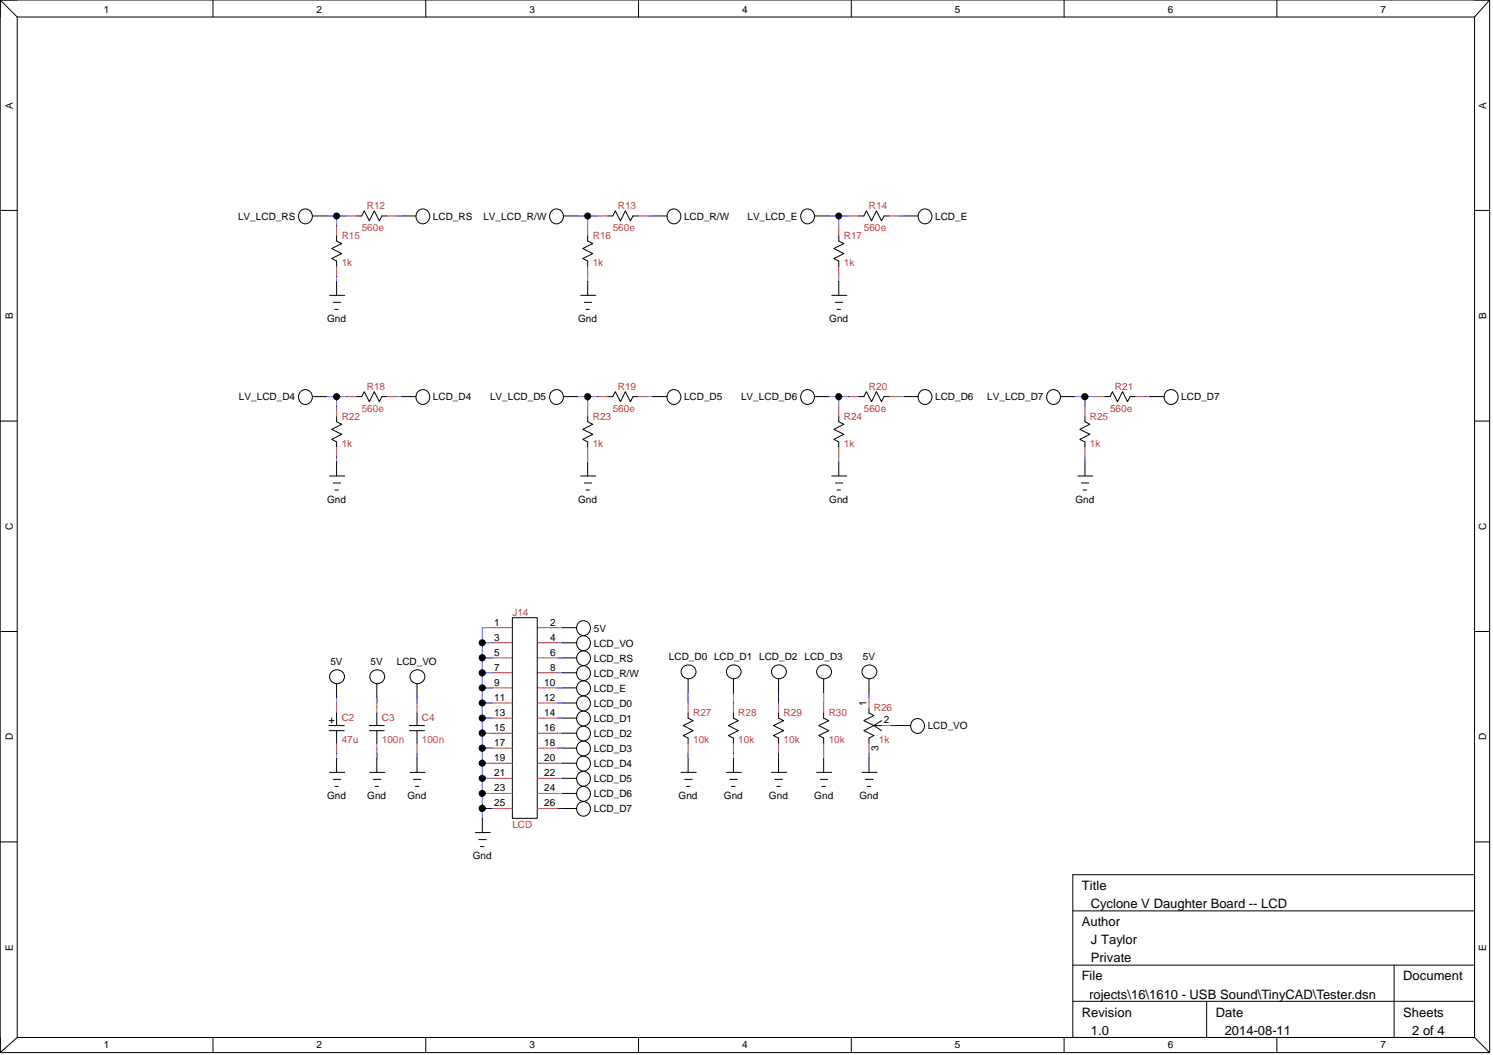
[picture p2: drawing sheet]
<svg xmlns="http://www.w3.org/2000/svg" width="297mm" height="210mm" viewBox="0 0 297 210" stroke-linecap="round" stroke-linejoin="round" font-family="sans-serif">
<g fill="none" stroke="#000" stroke-width=".2">
<path d="M0 0h296.4M0 0v209.4M0 0l3.4 3.4M3.4 3.4h290M3.4 3.4v203M42.4 0v3.4M84.7 0v3.4M127 0v3.4M169.4 0v3.4M211.7 0v3.4M254 0v3.4M293.4 3.4v203"/>
<path d="M296.4 0v209.4M296.4 0l-3 3.4M0 41.9h3.4M59.9 41.8a1.43 1.43 0 0 1 2.2 1.2 1.43 1.43 0 0 1-2.2 1.2 1.58 1.58 0 0 1 0-2.4zM62.2 43h2.8M65.6 58.8h3M67 46.9v1.1l1 .5-2 .9 2 1.1-2 .9 1 .5v1.1M67 56v2.8M71 43h1l.5-1 1 1.9 1-1.9 1 1.9 .5-.9h1M80 43h2.8M83.3 41.8a1.43 1.43 0 0 1 2.2 1.2 1.43 1.43 0 0 1-2.2 1.2 1.58 1.58 0 0 1 0-2.4zM109.9 41.8a1.43 1.43 0 0 1 2.2 1.2 1.43 1.43 0 0 1-2.2 1.2 1.58 1.58 0 0 1 0-2.4z"/>
<path d="M112.1 43h2.8M115.5 58.8h3M116.9 46.9v1.1l1 .5-2 .9 2 1.1-2 .9 1 .5v1.1M116.9 56v2.8M120.9 43h1l.5-1 1 1.9 1-1.9 1 1.9 .5-.9h1M129.9 43h2.8M133.3 41.8a1.43 1.43 0 0 1 2.2 1.2 1.43 1.43 0 0 1-2.2 1.2 1.58 1.58 0 0 1 0-2.4zM159.8 41.8a1.43 1.43 0 0 1 2.2 1.2 1.43 1.43 0 0 1-2.2 1.2 1.58 1.58 0 0 1 0-2.4zM162.1 43h2.8M165.5 58.8h3M166.9 46.9v1.1l1 .5-2 .9 2 1.1-2 .9 1 .5v1.1M166.9 56v2.8"/>
<path d="M170.9 43h1l.5-1 1 1.9 1-1.9 1 1.9 .5-.9h1M179.9 43h2.8M183.2 41.8a1.43 1.43 0 0 1 2.2 1.2 1.43 1.43 0 0 1-2.2 1.2 1.58 1.58 0 0 1 0-2.4zM293.4 41.9h3M59.9 77.8a1.43 1.43 0 0 1 2.2 1.2 1.43 1.43 0 0 1-2.2 1.2 1.58 1.58 0 0 1 0-2.4zM62.2 78.9h2.8M66.3 60.2h1.5M66.6 61.6h.7M71 78.9h1l.5-1 1 2 1-2 1 2 .5-1h1M80 78.9h2.8M83.3 77.8a1.43 1.43 0 0 1 2.2 1.2 1.43 1.43 0 0 1-2.2 1.2 1.58 1.58 0 0 1 0-2.4zM109.9 77.8a1.43 1.43 0 0 1 2.2 1.2 1.43 1.43 0 0 1-2.2 1.2 1.58 1.58 0 0 1 0-2.4z"/>
<path d="M112.1 78.9h2.8M116.2 60.2h1.5M116.6 61.6h.7M120.9 78.9h1l.5-1 1 2 1-2 1 2 .5-1h1M129.9 78.9h2.8M133.3 77.8a1.43 1.43 0 0 1 2.2 1.2 1.43 1.43 0 0 1-2.2 1.2 1.58 1.58 0 0 1 0-2.4zM159.8 77.8a1.43 1.43 0 0 1 2.2 1.2 1.43 1.43 0 0 1-2.2 1.2 1.58 1.58 0 0 1 0-2.4zM162.1 78.9h2.8M166.2 60.2h1.5M166.5 61.6h.7M170.9 78.9h1l.5-1 1 2 1-2 1 2 .5-1h1M179.9 78.9h2.8"/>
<path d="M183.2 77.8a1.43 1.43 0 0 1 2.2 1.2 1.43 1.43 0 0 1-2.2 1.2 1.58 1.58 0 0 1 0-2.4zM208.8 77.8a1.43 1.43 0 0 1 2.2 1.2 1.43 1.43 0 0 1-2.2 1.2 1.58 1.58 0 0 1 0-2.4zM211 78.9h2.8M219.8 78.9h1l.5-1 1 2 1-2 1 2 .5-1h1M228.8 78.9h2.8M0 83.8h3.4M65.6 94.7h3M66.3 96.1h1.5M66.6 97.5h.7M67 82.9v1l1 .5-2 1 2 1-2 1 1 .5v1M67 91.9v2.8M115.5 94.7h3"/>
<path d="M116.2 96.1h1.5M116.6 97.5h.7M116.9 82.9v1l1 .5-2 1 2 1-2 1 1 .5v1M116.9 91.9v2.8M165.5 94.7h3M166.2 96.1h1.5M166.5 97.5h.7M166.9 82.9v1l1 .5-2 1 2 1-2 1 1 .5v1M166.9 91.9v2.8M214.5 94.7h2.9M215.1 96.1h1.5M215.5 97.5h.7"/>
<path d="M215.9 82.9v1l.9 .5-2 1 2 1-2 1 1.1 .5v1M215.9 91.9v2.8M293.4 83.8h3M0 125.6h3.4M65.8 133.8a1.43 1.43 0 0 1 2.2-.2 1.43 1.43 0 0 1-.1 2.1 1.44 1.44 0 0 1-1.8 0 1.44 1.44 0 0 1-.3-1.9zM67 136.1v2.8M73.8 133.8a1.43 1.43 0 0 1 2.2-.2 1.43 1.43 0 0 1-.1 2.1 1.44 1.44 0 0 1-1.8 0 1.44 1.44 0 0 1-.3-1.9zM75 136.1v2.8M81.9 133.8a1.43 1.43 0 0 1 2.1-.2 1.43 1.43 0 0 1-.1 2.1 1.44 1.44 0 0 1-1.8 0 1.44 1.44 0 0 1-.2-1.9zM83 136.1v2.8M101.9 122.9h5v39.9h-5zM111.9 139.9h2.8"/>
<path d="M111.9 136.9h2.8M111.9 130.9h2.8M111.9 133.9h2.8M111.9 124.9h2.8M111.9 127.9h2.8M115.3 138.8a1.43 1.43 0 0 1 2.2 1.1 1.43 1.43 0 0 1-2.2 1.2 1.58 1.58 0 0 1 0-2.3zM115.3 135.7a1.43 1.43 0 0 1 2.2 1.2 1.43 1.43 0 0 1-2.2 1.2 1.58 1.58 0 0 1 0-2.4zM115.3 132.7a1.43 1.43 0 0 1 2.2 1.2 1.43 1.43 0 0 1-2.2 1.2 1.58 1.58 0 0 1 0-2.4zM115.3 123.8a1.43 1.43 0 0 1 2.2 1.2 1.43 1.43 0 0 1-2.2 1.2 1.58 1.58 0 0 1 0-2.4zM115.3 126.8a1.43 1.43 0 0 1 2.2 1.2 1.43 1.43 0 0 1-2.2 1.2 1.58 1.58 0 0 1 0-2.4zM135.8 132.8a1.43 1.43 0 0 1 2.1-.2 1.43 1.43 0 0 1 0 2.2 1.44 1.44 0 0 1-1.9-.1 1.44 1.44 0 0 1-.2-1.9zM136.9 135.1v2.8"/>
<path d="M145.9 135.1v2.8M153.8 132.8a1.43 1.43 0 0 1 2.1-.2 1.43 1.43 0 0 1-.1 2.2 1.44 1.44 0 0 1-1.8-.1 1.44 1.44 0 0 1-.2-1.9zM154.9 135.1v2.8M162.7 132.8a1.43 1.43 0 0 1 2.2-.2 1.43 1.43 0 0 1-.1 2.2 1.44 1.44 0 0 1-1.8-.1 1.44 1.44 0 0 1-.3-1.9zM163.9 135.1v2.8M171.8 132.8a1.43 1.43 0 0 1 2.1-.2 1.43 1.43 0 0 1-.1 2.2 1.44 1.44 0 0 1-1.8-.1 1.44 1.44 0 0 1-.2-1.9zM172.9 135.1v2.8M293.4 125.6h3M65.5 144.4h3M65.5 145.4h3M65.5 143.4h1M65.6 153.7h3"/>
<path d="M66 142.9v.9M66.3 155.1h1.5M66.6 156.5h.7M67 141.9v2.5M67 145.4v2.5M67 150.9v2.8M73.5 144.4h3M73.5 145.4h3M73.6 153.7h3M74.2 155.1h1.6M74.6 156.5h.7M75 141.9v2.5"/>
<path d="M75 145.4v2.5M75 150.9v2.8M81.4 144.4h3.1M81.4 145.4h3.1M81.6 153.7h3M82.3 155.1h1.5M82.6 156.5h.7M83 141.9v2.5M83 145.4v2.5M83 150.9v2.8M111.9 154.9h2.8M111.9 151.8h2.8"/>
<path d="M111.9 157.9h2.8M111.9 142.9h2.8M111.9 145.9h2.8M111.9 148.8h2.8M115.3 153.7a1.43 1.43 0 0 1 2.2 1.2 1.43 1.43 0 0 1-2.2 1.2 1.58 1.58 0 0 1 0-2.4zM115.3 150.7a1.43 1.43 0 0 1 2.2 1.2 1.43 1.43 0 0 1-2.2 1.2 1.58 1.58 0 0 1 0-2.4zM115.3 156.7a1.43 1.43 0 0 1 2.2 1.2 1.43 1.43 0 0 1-2.2 1.2 1.58 1.58 0 0 1 0-2.4zM115.3 141.8a1.43 1.43 0 0 1 2.2 1.2 1.43 1.43 0 0 1-2.2 1.2 1.58 1.58 0 0 1 0-2.4zM115.3 147.7a1.43 1.43 0 0 1 2.2 1.2 1.43 1.43 0 0 1-2.2 1.2 1.58 1.58 0 0 1 0-2.4zM135.5 153.7h3M136.2 155.1h1.5M136.6 156.5h.6"/>
<path d="M136.9 141.9v1l1 .5-2 1 2 1-2 .9 1 .6v1M136.9 150.9v2.8M144.5 153.7h3M145.2 155.1h1.5M145.5 156.5h.8M145.9 141.9v1l1 .5-2 1 2 1-2 .9 1 .6v1M145.9 150.9v2.8M153.5 153.7h3M154.2 155.1h1.5M154.6 156.5h.6M154.9 141.9v1l1 .5-2 1 2 1-2 .9 1 .6v1M154.9 150.9v2.8"/>
<path d="M162.5 153.7h3M163.2 155.1h1.5M163.5 156.5h.7M163.9 141.9v1l1 .5-2 1 2 1-2 .9 1 .6v1M163.9 150.9v2.8M171.5 153.7h3M172.2 155.1h1.5M172.5 156.5h.7M172.9 140.9v1l1 .5-2 1 2 1-2 1 2 .9-1 .6v1M172.9 150.9v2.8M173.9 144.4h1.5M175.4 143.4l-1.5 1 1.5 1"/>
<path d="M178.4 144.4h2.8M181.7 143.2a1.43 1.43 0 0 1 2.2 1.2 1.43 1.43 0 0 1-2.2 1.2 1.58 1.58 0 0 1 0-2.4zM0 167.5h3.4M94.6 165.7h2.9M95.2 167h1.5M95.6 168.4h.7M96 162.9v2.8M111.9 160.9h2.8M293.4 174h-80v32.4M293.4 167.5h3M213.4 181.2h80M213.4 192h80"/>
<path d="M213.4 199.2h80M240.1 199.2v7.2M277.4 192v14.4M0 209.4h296.4M3.4 206.4h290M3.4 206.4l-3.4 3M42.4 206.4v3M84.7 206.4v3M127 206.4v3M169.4 206.4v3M211.7 206.4v3M254 206.4v3"/>
<path d="M293.4 206.4l3 3"/>
<circle cx="67" cy="43" r=".59"/>
<circle cx="116.9" cy="43" r=".59"/>
<circle cx="166.9" cy="43" r=".59"/>
<circle cx="67" cy="78.9" r=".6"/>
<circle cx="116.9" cy="78.9" r=".6"/>
<circle cx="166.9" cy="78.9" r=".6"/>
<circle cx="215.8" cy="78.9" r=".62"/>
<circle cx="232.9" cy="79" r="1.45"/>
<circle cx="95.9" cy="133.9" r=".62"/>
<circle cx="95.9" cy="130.9" r=".62"/>
<circle cx="96" cy="136.9" r=".61"/>
<circle cx="96" cy="127.9" r=".61"/>
<circle cx="96" cy="139.9" r=".61"/>
<circle cx="116" cy="130.9" r="1.42"/>
<circle cx="146" cy="133.7" r="1.42"/>
<circle cx="95.9" cy="145.9" r=".62"/>
<circle cx="95.9" cy="148.9" r=".62"/>
<circle cx="96" cy="157.9" r=".61"/>
<circle cx="96" cy="142.9" r=".61"/>
<circle cx="96" cy="154.9" r=".61"/>
<circle cx="96" cy="151.8" r=".61"/>
<circle cx="116" cy="145.9" r="1.42"/>
<circle cx="95.9" cy="160.8" r=".62"/>
<circle cx="116" cy="160.9" r="1.42"/>
</g>
<g fill="none" stroke="#c04040" stroke-width=".2">
<path d="M67 45v1.9M67 53v1.9M69 43h2M77 43h1.9M116.9 45v1.9M116.9 53v1.9M118.9 43h2M126.9 43h2M166.9 45v1.9M166.9 53v1.9M168.9 43h2M176.9 43h2"/>
<path d="M69 78.9h2M77 78.9h1.9M118.9 78.9h2M126.9 78.9h2M168.9 78.9h2M176.9 78.9h2M217.8 78.9h2M225.8 78.9h2M67 80.9v2M67 88.9v2M116.9 80.9v2M116.9 88.9v2"/>
<path d="M166.9 80.9v2M166.9 88.9v2M215.9 80.9v2M215.9 88.9v2M67 139.9v2M75 139.9v2M83 139.9v2M98 124.9h3.9M98 127.9h3.9M98 130.9h3.9M98 133.9h3.9M98 136.9h3.9"/>
<path d="M98 139.9h3.9M106.9 124.9h4.1M106.9 127.9h4.1M106.9 130.9h4.1M106.9 133.9h4.1M106.9 136.9h4.1M106.9 139.9h4.1M136.9 139.9v2M145.9 139.9v2M154.9 139.9v2M163.9 139.9v2M172.9 138.9v2"/>
<path d="M67 147.9v2M75 147.9v2M83 147.9v2M98 142.9h3.9M98 145.9h3.9M98 148.8h3.9M98 151.8h3.9M98 154.9h3.9M98 157.9h3.9M106.9 142.9h4.1M106.9 145.9h4.1M106.9 148.8h4.1"/>
<path d="M106.9 151.8h4.1M106.9 154.9h4.1M106.9 157.9h4.1M136.9 147.9v2M145.9 147.9v2M154.9 147.9v2M163.9 147.9v2M172.9 147.9v2M175.4 144.4h2M98 160.9h3.9M106.9 160.9h4.1"/>
</g>
<g fill="none" stroke="#00f" stroke-width=".2">
<path d="M65 43h4M67 43v2M67 54.9v1.1M78.9 43h1.1M114.9 43h4M116.9 43v2M116.9 54.9v1.1M128.9 43h1M164.9 43h4M166.9 43v2M166.9 54.9v1.1M178.9 43h1"/>
<path d="M65 78.9h4M67 78.9v2M78.9 78.9h1.1M114.9 78.9h4M116.9 78.9v2M128.9 78.9h1M164.9 78.9h4M166.9 78.9v2M178.9 78.9h1M213.8 78.9h4M215.9 78.9v2M227.8 78.9h1"/>
<path d="M67 90.9v1M116.9 90.9v1M166.9 90.9v1M215.9 90.9v1M67 138.9v1M75 138.9v1M83 138.9v1M96 139.9h2M96 136.9h2M96 133.9h2M96 130.9h2M96 127.9h2"/>
<path d="M98 124.9h-2v38M111 139.9h.9M111 136.9h.9M111 133.9h.9M111 130.9h.9M111 127.9h.9M111 124.9h.9M136.9 137.9v2M145.9 137.9v2M154.9 137.9v2M163.9 137.9v2M172.9 137.9v1"/>
<path d="M67 149.9v1M75 149.9v1M83 149.9v1M96 157.9h2M96 154.9h2M96 151.8h2M96 148.8h2M96 145.9h2M96 142.9h2M111 157.9h.9M111 154.9h.9M111 151.8h.9"/>
<path d="M111 148.8h.9M111 145.9h.9M111 142.9h.9M136.9 149.9v1M145.9 149.9v1M154.9 149.9v1M163.9 149.9v1M172.9 149.9v1M177.4 144.4h1M96 160.9h2M111 160.9h.9"/>
</g>
<g fill="#000">
<circle cx="67" cy="43" r=".59"/>
<circle cx="116.9" cy="43" r=".59"/>
<circle cx="166.9" cy="43" r=".59"/>
<circle cx="67" cy="78.9" r=".6"/>
<circle cx="116.9" cy="78.9" r=".6"/>
<circle cx="166.9" cy="78.9" r=".6"/>
<circle cx="215.8" cy="78.9" r=".62"/>
<circle cx="95.9" cy="133.9" r=".62"/>
<circle cx="95.9" cy="130.9" r=".62"/>
<circle cx="96" cy="136.9" r=".61"/>
<circle cx="96" cy="127.9" r=".61"/>
<circle cx="96" cy="139.9" r=".61"/>
<circle cx="95.9" cy="145.9" r=".62"/>
<circle cx="95.9" cy="148.9" r=".62"/>
<circle cx="96" cy="157.9" r=".61"/>
<circle cx="96" cy="142.9" r=".61"/>
<circle cx="96" cy="154.9" r=".61"/>
<circle cx="96" cy="151.8" r=".61"/>
<circle cx="95.9" cy="160.8" r=".62"/>
</g>
<g font-size="2.6">
<text x="215.2" y="177.1">Title</text>
<text x="215.2" y="184.3">Author</text>
<text x="217" y="180.7">Cyclone V Daughter Board -- LCD</text>
<text x="217" y="187.9">J Taylor</text>
<text x="217" y="191.5">Private</text>
<text x="215.2" y="195.1">File</text>
<text x="279.2" y="195.1">Document</text>
<text x="206.3" y="198.7">C:\JPT\Projects\16\1610 - USB Sound\TinyCAD\Tester.dsn</text>
<text x="215.2" y="202.3">Revision</text>
<text x="241.9" y="202.3">Date</text>
<text x="279.2" y="202.3">Sheets</text>
<text x="217" y="205.9">1.0</text>
<text x="243.7" y="205.9">2014-08-11</text>
<text x="281" y="205.9">2 of 4</text>
</g>
<g font-size="2">
<text x="20.7" y="2.6">1</text>
<text x="63" y="2.6">2</text>
<text x="105.3" y="2.6">3</text>
<text x="147.7" y="2.6">4</text>
<text x="190" y="2.6">5</text>
<text x="232.3" y="2.6">6</text>
<text x="274.7" y="2.6">7</text>
<text x="2.6" y="21.6" transform="rotate(-90 2.6 21.6)">A</text>
<text x="295.7" y="21.6" transform="rotate(-90 295.7 21.6)">A</text>
<text x="47.4" y="43.7">LV_LCD_RS</text>
<text x="86.1" y="43.7">LCD_RS</text>
<text x="96.2" y="43.7">LV_LCD_R/W</text>
<text x="136.1" y="43.7">LCD_R/W</text>
<text x="148.7" y="43.7">LV_LCD_E</text>
<text x="186.1" y="43.7">LCD_E</text>
<text x="2.6" y="63.5" transform="rotate(-90 2.6 63.5)">B</text>
<text x="65.1" y="64.1">Gnd</text>
<text x="115" y="64.1">Gnd</text>
<text x="165" y="64.1">Gnd</text>
<text x="295.7" y="63.5" transform="rotate(-90 295.7 63.5)">B</text>
<text x="47.5" y="79.7">LV_LCD_D4</text>
<text x="86.1" y="79.7">LCD_D4</text>
<text x="97.5" y="79.7">LV_LCD_D5</text>
<text x="136.1" y="79.7">LCD_D5</text>
<text x="147.4" y="79.7">LV_LCD_D6</text>
<text x="186.1" y="79.7">LCD_D6</text>
<text x="196.4" y="79.7">LV_LCD_D7</text>
<text x="235" y="79.7">LCD_D7</text>
<text x="65.1" y="100">Gnd</text>
<text x="115" y="100">Gnd</text>
<text x="165" y="100">Gnd</text>
<text x="213.9" y="100">Gnd</text>
<text x="2.6" y="105.4" transform="rotate(-90 2.6 105.4)">C</text>
<text x="295.7" y="105.4" transform="rotate(-90 295.7 105.4)">C</text>
<text x="98.3" y="124.5">1</text>
<text x="109.4" y="124.5">2</text>
<text x="118.1" y="125.6">5V</text>
<text x="98.3" y="127.5">3</text>
<text x="98.3" y="130.5">5</text>
<text x="109.4" y="130.5">6</text>
<text x="109.4" y="127.5">4</text>
<text x="118.1" y="131.6">LCD_RS</text>
<text x="118.1" y="128.7">LCD_VO</text>
<text x="133.1" y="131.2">LCD_D0 LCD_D1 LCD_D2 LCD_D3</text>
<text x="171.7" y="131.2">5V</text>
<text x="65.7" y="132.2">5V</text>
<text x="73.7" y="132.2">5V</text>
<text x="78.9" y="132.2">LCD_VO</text>
<text x="98.3" y="133.4">7</text>
<text x="98.3" y="136.4">9</text>
<text x="108.3" y="136.4">10</text>
<text x="109.4" y="133.4">8</text>
<text x="118.1" y="137.6">LCD_E</text>
<text x="118.1" y="134.6">LCD_R/W</text>
<text x="98.3" y="139.4">11</text>
<text x="98.3" y="142.5">13</text>
<text x="108.3" y="139.4">12</text>
<text x="108.3" y="142.5">14</text>
<text x="118.1" y="140.6">LCD_D0</text>
<text x="118.1" y="143.6">LCD_D1</text>
<text x="172.4" y="140.4" transform="rotate(-90 172.4 140.4)">1</text>
<text x="175.8" y="143.9">2</text>
<text x="2.6" y="147.3" transform="rotate(-90 2.6 147.3)">D</text>
<text x="98.3" y="145.5">15</text>
<text x="98.3" y="148.4">17</text>
<text x="108.3" y="145.5">16</text>
<text x="108.3" y="148.4">18</text>
<text x="118.1" y="146.6">LCD_D2</text>
<text x="118.1" y="149.6">LCD_D3</text>
<text x="174.7" y="149.4" transform="rotate(-90 174.7 149.4)">3</text>
<text x="184.6" y="145.1">LCD_VO</text>
<text x="295.7" y="147.3" transform="rotate(-90 295.7 147.3)">D</text>
<text x="98.3" y="151.4">19</text>
<text x="98.3" y="154.4">21</text>
<text x="108.3" y="151.4">20</text>
<text x="108.3" y="154.4">22</text>
<text x="118.1" y="155.6">LCD_D5</text>
<text x="118.1" y="152.6">LCD_D4</text>
<text x="65.1" y="159">Gnd</text>
<text x="73.1" y="159">Gnd</text>
<text x="81.1" y="159">Gnd</text>
<text x="98.3" y="157.4">23</text>
<text x="98.3" y="160.4">25</text>
<text x="108.3" y="157.4">24</text>
<text x="108.3" y="160.4">26</text>
<text x="118.1" y="161.6">LCD_D7</text>
<text x="118.1" y="158.6">LCD_D6</text>
<text x="135" y="159">Gnd</text>
<text x="144" y="159">Gnd</text>
<text x="153" y="159">Gnd</text>
<text x="162" y="159">Gnd</text>
<text x="171" y="159">Gnd</text>
<text x="94.1" y="171">Gnd</text>
<text x="2.6" y="189.1" transform="rotate(-90 2.6 189.1)">E</text>
<text x="295.7" y="189.1" transform="rotate(-90 295.7 189.1)">E</text>
<text x="20.7" y="208.6">1</text>
<text x="63" y="208.6">2</text>
<text x="105.3" y="208.6">3</text>
<text x="147.7" y="208.6">4</text>
<text x="190" y="208.6">5</text>
<text x="232.3" y="208.6">6</text>
<text x="274.7" y="208.6">7</text>
</g>
<g font-size="2" fill="#c04040">
<text x="73" y="41.5">R12</text>
<text x="122.9" y="41.5">R13</text>
<text x="172.9" y="41.5">R14</text>
<text x="68" y="47.5">R15</text>
<text x="72" y="45.9">560e</text>
<text x="117.9" y="47.5">R16</text>
<text x="121.9" y="45.9">560e</text>
<text x="167.9" y="47.5">R17</text>
<text x="171.9" y="45.9">560e</text>
<text x="68" y="52.9">1k</text>
<text x="117.9" y="52.9">1k</text>
<text x="167.9" y="52.9">1k</text>
<text x="73" y="77.5">R18</text>
<text x="122.9" y="77.5">R19</text>
<text x="172.9" y="77.5">R20</text>
<text x="221.8" y="77.5">R21</text>
<text x="68" y="83.5">R22</text>
<text x="72" y="81.9">560e</text>
<text x="117.9" y="83.5">R23</text>
<text x="121.9" y="81.9">560e</text>
<text x="167.9" y="83.5">R24</text>
<text x="171.9" y="81.9">560e</text>
<text x="216.8" y="83.5">R25</text>
<text x="220.8" y="81.9">560e</text>
<text x="68" y="88.9">1k</text>
<text x="117.9" y="88.9">1k</text>
<text x="167.9" y="88.9">1k</text>
<text x="216.8" y="88.9">1k</text>
<text x="101.9" y="122.5">J14</text>
<text x="68" y="143.4">C2</text>
<text x="76" y="143.4">C3</text>
<text x="83.9" y="143.4">C4</text>
<text x="137.9" y="142.5">R27</text>
<text x="146.9" y="142.5">R28</text>
<text x="155.9" y="142.5">R29</text>
<text x="164.9" y="142.5">R30</text>
<text x="173.9" y="141.4">R26</text>
<text x="68" y="147.8">47u</text>
<text x="76" y="147.8">100n</text>
<text x="83.9" y="147.8">100n</text>
<text x="137.9" y="147.8">10k</text>
<text x="146.9" y="147.8">10k</text>
<text x="155.9" y="147.8">10k</text>
<text x="164.9" y="147.8">10k</text>
<text x="174.9" y="147.8">1k</text>
<text x="101.9" y="164.8">LCD</text>
</g>
</svg>
